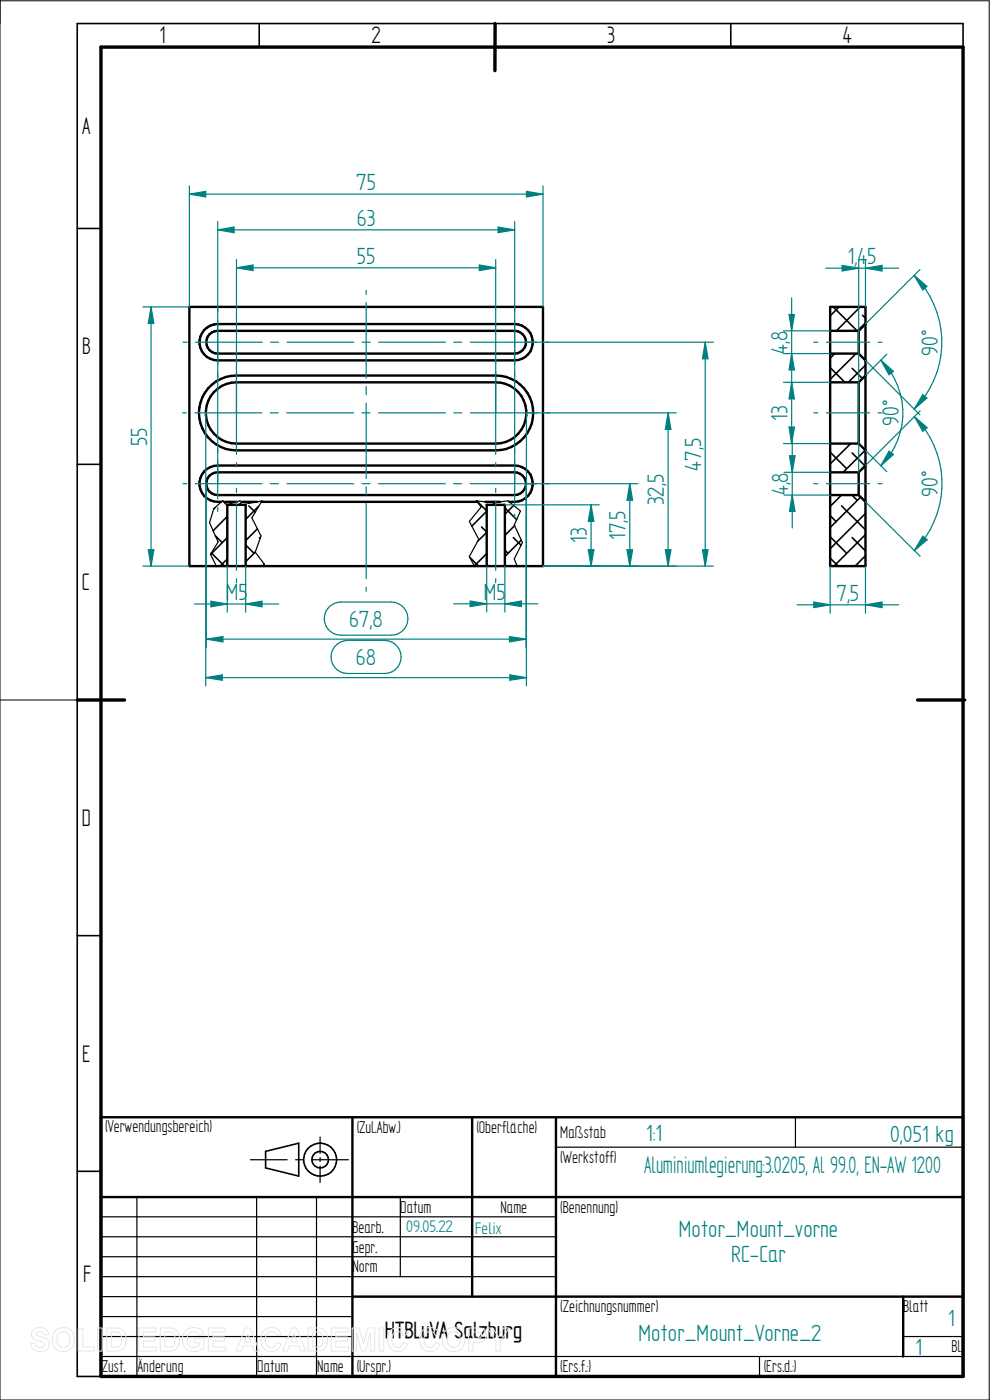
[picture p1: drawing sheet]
<svg xmlns="http://www.w3.org/2000/svg" width="210mm" height="297mm" viewBox="0 0 210 297" stroke-linecap="round" stroke-linejoin="round" font-family="sans-serif">
<path d="M0 0v297h209.8v-296.8h-209.8M0 148.5h16.4" fill="none" stroke="#000" stroke-width=".21"/>
<g fill="none" stroke="#000" stroke-width=".34">
<path d="M55 5v5M105 5v5M155 5v5M204.3 10v-5h-187.9v287h5M16.4 48.5h5M176.1 78l3.1 3.1M176.7 65.1l5.1 5.1M177.1 75l-1 1M178 65.1l-1.9 1.9M180.8 78.1l2.2 2.2M181.6 75l-5.5 5.5M182.1 75l1.5 1.5"/>
<path d="M182.5 65.1l-5.1 5.1M183 66.9l.6 .6M183.6 68.5l-1.7 1.7M183.6 77.5l-3.6 3.6M16.4 98.5h5M176.1 95.9l3.5 3.5M180.5 94.1l-4.4 4.3M180.8 96.1l2.7 2.7M183.6 95.5l-4.7 4.7M44.8 117.3l2.8 2.8M45.6 107.7l-.3 .3M45.7 113.7l1.4 1.4"/>
<path d="M47.3 106.3l.9 .9M48.2 109.6l-3 3M48.2 114l-3.5 3.6M48.2 118.6l-1.5 1.5M51.4 106.4l-.7 .7M52.1 115.6l1.7 1.7M52.8 107.3l1.3 1.4M54.1 117.1l-2 2.1M54.6 112.2l-2.5 2.5M54.9 107.4l-2.8 2.8M55 114l.2 .2M56 119.7l-.3 .4"/>
<path d="M99.7 118.2l1.8 1.9M101.1 106.3l2.2 2.1M102.2 111.8l1.1 1.1M103.3 108.5l-3.2 3.1M103.3 112.9l-2 2M103.3 117.4l-2.7 2.7M105.1 106.6l-.5 .5M107.1 107.7l2.5 2.5M107.1 116.7l.6 .6M108.9 114l1.6 1.7M109 107.2l-1.9 1.9M109.2 111.5l-2.1 2.1"/>
<path d="M109.6 120v.1M110.6 114.6l-3.5 3.5M176.1 109.4l1.3 1.3M176.1 113.9l3.5 3.4M176.2 118.5l1.6 1.6M178.5 105l-2.4 2.4M178.5 107.3l5.1 5.1M180.7 105l1.1 1.1M180.8 114l2.8 2.9M182.6 105.5l-6.5 6.4M183.6 108.9l-7.5 7.5M183.6 113.4l-6.7 6.7"/>
<path d="M183.6 117.9l-2.2 2.2M16.4 148.5h5M16.4 198.5h5M16.4 248.5h5M56.3 244.3l7.1-1.8v7l-7.1-1.7z"/>
<circle cx="67.9" cy="246" r="3.5"/>
<circle cx="67.9" cy="246" r="1.76"/>
</g>
<path d="M21.4 10h182.9v282h-182.9zM105 5v10M16.4 148.5h10M194.6 148.5h10" fill="none" stroke="#000" stroke-width=".72"/>
<g fill="none" stroke="#000" stroke-width=".51">
<path d="M40.2 65.1h75v55h-75zM43.3 70a4 4 0 0 1 2.9-1.3h63a3.9 3.9 0 0 1 3.8 3.9 3.9 3.9 0 0 1-3.8 3.9h-63a3.9 3.9 0 0 1-3.6-2.3 3.9 3.9 0 0 1 .7-4.2zM44.4 70.9l1.2-.6 .6-.1h63a2.41 2.41 0 0 1 2.4 2.4 2.41 2.41 0 0 1-2.4 2.4h-63a2.41 2.41 0 0 1-2.3-1.5 2.41 2.41 0 0 1 .5-2.6zM176.1 70.2h6.1M176.1 75h6.1M176.1 65.1h7.5v55h-7.5zM182.2 70.2v4.8M182.2 75l1.4 1.5M183.6 79.7l-1.4 1.4M183.6 68.7l-1.4 1.5M44.2 82.4a8.1 8.1 0 0 1 6-2.7h55a7.9 7.9 0 0 1 7.9 7.9 7.9 7.9 0 0 1-7.9 7.9h-55a8 8 0 0 1-7.3-4.6 8 8 0 0 1 1.3-8.5zM45.4 83.2a6.4 6.4 0 0 1 4.8-2.1h55a6.5 6.5 0 0 1 6.5 6.5 6.5 6.5 0 0 1-6.5 6.5h-55a6.5 6.5 0 0 1-6-3.9 6.5 6.5 0 0 1 1.2-7z"/>
<path d="M176.1 81.1h6.1M176.1 94.1h6.1M182.2 81.1v13M182.2 94.1l1.4 1.4M183.6 98.8l-1.4 1.4M44.4 100.9l1.2-.6 .6-.1h63a2.41 2.41 0 0 1 2.4 2.4 2.41 2.41 0 0 1-2.4 2.4h-63a2.41 2.41 0 0 1-2.3-1.4 2.41 2.41 0 0 1 .5-2.7zM46.9 106.5a3.9 3.9 0 0 1-4.6-3.5 3.9 3.9 0 0 1 3.9-4.2h63a3.9 3.9 0 0 1 3.8 3.8 3.9 3.9 0 0 1-3.8 3.9h-1.2M47.8 106.5h2.4M51.6 106.5h3M55.5 106.5h45.7M103 106.5h3M176.1 100.2h6.1"/>
<path d="M176.1 105h6.1M182.2 100.2v4.8M182.2 105l1.4 1.5M48.2 120.1v-13h3.9v13M103.3 120.1v-13h3.8v13M21.4 237h182.9v55h-182.9zM74.8 237v55M100.2 237v38.1M117.9 237v55M21.4 254h182.9M74.8 275.1h129.5M191.6 275.1v12.7"/>
</g>
<g fill="none" stroke="#000" stroke-width=".25">
<path d="M45.9 120.1l-1.2-2.5 1.6-2.6-1.9-4.1 .9-3 1.9-1.6 1.8 .5 1.9-.5 1.8 .5 2.9-.5-2.2 3.6 2 3.8-1.3 3.4 2 2.6-.2 .4M100.6 120.1l-1-2 2-3.7-2-3.8 2.5-3-1.1-1.3a15 15 0 0 0 6.8 0l2.6 2.1-1.3 3 1.7 3.7-1.7 3.5 .6 1.5M168.7 237v6.4M21.4 258.1h96.5M29 254v38M53.1 246h7.8M54.4 254v38M62.7 246h1.7M66.2 246h7.7M67.1 254v38M67.9 241.2v3.5M67.9 245.6v.8"/>
<path d="M67.9 247.4v3.5M84.9 254v16.8M117.9 243.4h86.4M21.4 270.8h96.5M21.4 266.6h96.5M21.4 262.4h96.5M21.4 275.1h53.4M21.4 279.3h53.4M21.4 287.8h182.9M21.4 283.5h53.4M161.1 287.8v4.2M191.6 283.5h12.7"/>
</g>
<circle cx="52.1" cy="120.1" r=".17" fill="#000"/>
<path d="M48.2 120.1v9.8M52.1 120.1v9.8M52.1 128.1l3.5-.5v1.1z" fill="none" stroke="#008080" stroke-width=".25"/>
<path d="M52.1 128.1l3.5-.5v1.1z" fill="#008080"/>
<path d="M44.7 127.6l3.5 .5-3.5 .6z" fill="none" stroke="#008080" stroke-width=".25"/>
<path d="M44.7 127.6l3.5 .5-3.5 .6z" fill="#008080"/>
<path d="M41.2 128.1h17.9M103.3 120.1v9.7M107.1 120.1v9.7M107.1 128.1l3.5-.6v1.2z" fill="none" stroke="#008080" stroke-width=".25"/>
<path d="M107.1 128.1l3.5-.6v1.2z" fill="#008080"/>
<path d="M99.7 127.5l3.6 .6-3.6 .6z" fill="none" stroke="#008080" stroke-width=".25"/>
<path d="M99.7 127.5l3.6 .6-3.6 .6z" fill="#008080"/>
<path d="M107.1 107.1h20M124.8 116.6h1.2l-.6 3.5zM96.2 128.1h17.9M115.2 120.1h11.9" fill="none" stroke="#008080" stroke-width=".25"/>
<path d="M124.8 116.6h1.2l-.6 3.5z" fill="#008080"/>
<path d="M125.4 107.1l.6 3.5h-1.2z" fill="none" stroke="#008080" stroke-width=".25"/>
<path d="M125.4 107.1l.6 3.5h-1.2z" fill="#008080"/>
<path d="M111.6 102.6h23.7M125.4 107.1v13M133 116.6h1.2l-.6 3.5zM115.2 120.1h20.1" fill="none" stroke="#008080" stroke-width=".25"/>
<path d="M133 116.6h1.2l-.6 3.5z" fill="#008080"/>
<path d="M133.6 102.6l.6 3.5h-1.2z" fill="none" stroke="#008080" stroke-width=".25"/>
<path d="M133.6 102.6l.6 3.5h-1.2z" fill="#008080"/>
<path d="M111.7 87.6h31.8M133.6 102.6v17.5M141.1 116.6h1.2l-.6 3.5zM115.2 120.1h28.3" fill="none" stroke="#008080" stroke-width=".25"/>
<path d="M141.1 116.6h1.2l-.6 3.5z" fill="#008080"/>
<path d="M141.7 87.6l.6 3.5h-1.2z" fill="none" stroke="#008080" stroke-width=".25"/>
<path d="M141.7 87.6l.6 3.5h-1.2z" fill="#008080"/>
<path d="M111.6 72.6h39.7M141.7 87.6v32.5M149 116.6h1.2l-.6 3.5zM115.2 120.1h36.1" fill="none" stroke="#008080" stroke-width=".25"/>
<path d="M149 116.6h1.2l-.6 3.5z" fill="#008080"/>
<path d="M149.6 72.6l.6 3.5h-1.2z" fill="none" stroke="#008080" stroke-width=".25"/>
<path d="M149.6 72.6l.6 3.5h-1.2z" fill="#008080"/>
<path d="M30.3 65.1h9.9M32 65.1l.6 3.5h-1.1zM149.6 72.6v47.5M30.3 120.1h9.9" fill="none" stroke="#008080" stroke-width=".25"/>
<path d="M32 65.1l.6 3.5h-1.1z" fill="#008080"/>
<path d="M31.5 116.6h1.1l-.6 3.5z" fill="none" stroke="#008080" stroke-width=".25"/>
<path d="M31.5 116.6h1.1l-.6 3.5z" fill="#008080"/>
<path d="M182.2 55.2v45M183.6 55.2v9.9M183.6 56.9l3.5-.6v1.2zM32 65.1v55" fill="none" stroke="#008080" stroke-width=".25"/>
<path d="M183.6 56.9l3.5-.6v1.2z" fill="#008080"/>
<path d="M178.6 56.3l3.6 .6-3.6 .6z" fill="none" stroke="#008080" stroke-width=".25"/>
<path d="M178.6 56.3l3.6 .6-3.6 .6z" fill="#008080"/>
<path d="M175.2 56.9h15.4M188.1 75.1l-4.5 4.6M183.6 95.5l4.5 4.6M188.6 95.7l.9 .7-2.6 2.4z" fill="none" stroke="#008080" stroke-width=".25"/>
<path d="M188.6 95.7l.9 .7-2.6 2.4z" fill="#008080"/>
<path d="M186.9 76.4l2.6 2.4-.9 .7z" fill="none" stroke="#008080" stroke-width=".25"/>
<path d="M186.9 76.4l2.6 2.4-.9 .7z" fill="#008080"/>
<path d="M195.2 57.2l-11.6 11.5M183.6 76.5l11.6 11.5M186.9 76.4a15.7 15.7 0 0 1 0 22.4M195.7 83.7l.9 .8-2.7 2.3z" fill="none" stroke="#008080" stroke-width=".25"/>
<path d="M195.7 83.7l.9 .8-2.7 2.3z" fill="#008080"/>
<path d="M193.9 58.4l2.7 2.3-.9 .8z" fill="none" stroke="#008080" stroke-width=".25"/>
<path d="M193.9 58.4l2.7 2.3-.9 .8z" fill="#008080"/>
<path d="M193.9 58.4a20.1 20.1 0 0 1 0 28.4M195.2 87.2l-11.6 11.6M183.6 106.5l11.6 11.5M195.7 113.7l1 .8-2.7 2.3z" fill="none" stroke="#008080" stroke-width=".25"/>
<path d="M195.7 113.7l1 .8-2.7 2.3z" fill="#008080"/>
<path d="M194 88.4l2.7 2.3-1 .8z" fill="none" stroke="#008080" stroke-width=".25"/>
<path d="M194 88.4l2.7 2.3-1 .8z" fill="#008080"/>
<path d="M166.2 70.2h9.9M166.2 75h9.9M167.4 66.7h1.1l-.6 3.5zM194 88.4a20.1 20.1 0 0 1 0 28.4" fill="none" stroke="#008080" stroke-width=".25"/>
<path d="M167.4 66.7h1.1l-.6 3.5z" fill="#008080"/>
<path d="M167.9 75l.6 3.5h-1.1z" fill="none" stroke="#008080" stroke-width=".25"/>
<path d="M167.9 75l.6 3.5h-1.1z" fill="#008080"/>
<path d="M167.9 63.2v18.8M166.2 81.1h9.9M166.2 94.1h9.9M167.9 81.1l.6 3.5h-1.1z" fill="none" stroke="#008080" stroke-width=".25"/>
<path d="M167.9 81.1l.6 3.5h-1.1z" fill="#008080"/>
<path d="M167.4 90.6h1.1l-.6 3.5z" fill="none" stroke="#008080" stroke-width=".25"/>
<path d="M167.4 90.6h1.1l-.6 3.5z" fill="#008080"/>
<path d="M167.5 96.7h1.2l-.6 3.5zM167.9 81.1v13M166.3 100.2h9.8M166.3 105h9.8" fill="none" stroke="#008080" stroke-width=".25"/>
<path d="M167.5 96.7h1.2l-.6 3.5z" fill="#008080"/>
<path d="M168.1 105l.6 3.5h-1.2z" fill="none" stroke="#008080" stroke-width=".25"/>
<path d="M168.1 105l.6 3.5h-1.2z" fill="#008080"/>
<path d="M40.2 39.5v25.6M115.2 39.5v25.6M40.2 41.2l3.4-.6v1.2zM168.1 93.2v18.8" fill="none" stroke="#008080" stroke-width=".25"/>
<path d="M40.2 41.2l3.4-.6v1.2z" fill="#008080"/>
<path d="M111.7 40.6l3.5 .6-3.5 .6z" fill="none" stroke="#008080" stroke-width=".25"/>
<path d="M111.7 40.6l3.5 .6-3.5 .6z" fill="#008080"/>
<path d="M40.2 41.2h75M46.2 47v55.6M46.2 48.8l3.5-.6v1.2zM109.2 47v55.6" fill="none" stroke="#008080" stroke-width=".25"/>
<path d="M46.2 48.8l3.5-.6v1.2z" fill="#008080"/>
<path d="M105.7 48.2l3.5 .6-3.5 .6z" fill="none" stroke="#008080" stroke-width=".25"/>
<path d="M105.7 48.2l3.5 .6-3.5 .6z" fill="#008080"/>
<path d="M46.2 48.8h63M50.2 55.1v32.5M50.2 56.8l3.5-.6v1.2zM105.2 55.1v32.5" fill="none" stroke="#008080" stroke-width=".25"/>
<path d="M50.2 56.8l3.5-.6v1.2z" fill="#008080"/>
<path d="M101.7 56.2l3.5 .6-3.5 .6z" fill="none" stroke="#008080" stroke-width=".25"/>
<path d="M101.7 56.2l3.5 .6-3.5 .6z" fill="#008080"/>
<path d="M50.2 56.8h55M176.1 120.1v10M183.6 120.1v10M183.6 128.3l3.5-.6v1.2z" fill="none" stroke="#008080" stroke-width=".25"/>
<path d="M183.6 128.3l3.5-.6v1.2z" fill="#008080"/>
<path d="M172.6 127.7l3.5 .6-3.5 .6z" fill="none" stroke="#008080" stroke-width=".25"/>
<path d="M172.6 127.7l3.5 .6-3.5 .6z" fill="#008080"/>
<path d="M43.8 102.6v34.8M111.6 102.6v34.8M43.8 135.6l3.5-.6v1.2zM70.1 128.5l1.4-.7 .8-.1h10.8a3.5 3.5 0 0 1 3.4 3.5 3.5 3.5 0 0 1-3.4 3.5h-10.8a3.5 3.5 0 0 1-3.3-2.3 3.5 3.5 0 0 1 1.1-3.9zM169.1 128.3h21.5" fill="none" stroke="#008080" stroke-width=".25"/>
<path d="M43.8 135.6l3.5-.6v1.2z" fill="#008080"/>
<path d="M108.1 135l3.5 .6-3.5 .6z" fill="none" stroke="#008080" stroke-width=".25"/>
<path d="M108.1 135l3.5 .6-3.5 .6z" fill="#008080"/>
<path d="M43.6 87.6v57.9M111.7 87.6v57.9M43.8 135.6h67.8M71.5 136.7l.7-.5 1.5-.4h7.9a3.5 3.5 0 0 1 3.5 3.6 3.5 3.5 0 0 1-3.5 3.5h-7.9a3.5 3.5 0 0 1-3.3-2.4 3.5 3.5 0 0 1 1.1-3.8zM43.6 143.8l3.6-.6v1.1z" fill="none" stroke="#008080" stroke-width=".25"/>
<path d="M43.6 143.8l3.6-.6v1.1z" fill="#008080"/>
<path d="M108.2 143.2l3.5 .6-3.5 .5z" fill="none" stroke="#008080" stroke-width=".25"/>
<path d="M108.2 143.2l3.5 .6-3.5 .5z" fill="#008080"/>
<g fill="none" stroke="#008080" stroke-width=".25">
<path d="M38.8 72.6h.9M41.5 72.6h14.1M46.2 65.2v.9M46.2 67.9v9.4M46.2 79.1v.9M50.2 76.2v.8M50.2 78.8v17.6M57.4 72.6h1.7M60.9 72.6h14.2M76.8 72.6h1.7M77.7 61.6v.8M77.7 64.2v16"/>
<path d="M80.3 72.6h14.2M96.3 72.6h1.7M99.8 72.6h14.1M105.2 76.2v.8M105.2 78.8v17.6M109.2 65.2v.9M109.2 67.9v9.4M109.2 79.1v.9M115.7 72.6h.8M172.6 72.6h.9M175.3 72.6h9.2M186.3 72.6h.8"/>
<path d="M38.7 87.6h.8M41.4 87.6h14.1M46.2 95.2v.9M46.2 97.9v7.9M50.2 98.2v.9M57.3 87.6h1.7M60.8 87.6h14.2M76.8 87.6h1.7M77.7 82v1.7M77.7 85.5v16M80.3 87.6h14.2M96.3 87.6h1.7"/>
<path d="M99.8 87.6h14.2M105.2 98.2v.9M109.2 95.2v.9M109.2 97.9v9.4M115.7 87.6h.9M172.6 87.6h.9M175.3 87.6h9.2M186.3 87.6h.8M38.8 102.6h.9M41.4 102.6h14.2M46.2 107.7v.8M50.2 103.6v.9"/>
<path d="M50.2 106.3v14.7M57.4 102.6h1.7M60.9 102.6h14.1M76.8 102.6h1.7M77.7 103.3v1.7M77.7 106.8v16M80.3 102.6h14.1M96.2 102.6h1.7M99.7 102.6h14.1M105.2 103.6v.9M105.2 106.3v14.7M109.2 109.1v.8"/>
<path d="M115.7 102.6h.8M172.6 102.6h.9M175.3 102.6h9.2M186.3 102.6h.8M50.2 122.8v.8M77.7 124.6v.8M105.2 122.8v.8M43.6 143.8h68.1"/>
</g>
<g fill="none" stroke="#e6e6e6" stroke-width=".21">
<path d="M7.1 282.1a2.02 2.02 0 0 1 3.1 .7l.1 .4h-.9a.9 .9 0 0 0-.8-.7 .9 .9 0 0 0-.9 .5l.1 .3 .5 .2a2.15 2.15 0 0 1 2.1 1.4 1.72 1.72 0 0 1-2.3 1.8l-.7-.2-.7-.7-.2-.8 1-.1a1.06 1.06 0 0 0 .9 1 1.06 1.06 0 0 0 1.1-.7 1.66 1.66 0 0 0-1.6-.8 1.37 1.37 0 0 1-.8-2.3zM11.8 282.3a2.46 2.46 0 0 1 3.1-.2 2.46 2.46 0 0 1 .8 3 2.4 2.4 0 0 1-3.1 1.5 2.4 2.4 0 0 1-1.5-3.1l.2-.5zM12.4 282.9a1.39 1.39 0 0 1 1.7-.3 1.39 1.39 0 0 1 .7 1.6 1.41 1.41 0 0 1-1.4 1.7 1.41 1.41 0 0 1-1.3-1.7l.1-.8zM16.6 281.8h1v4h2.4v.8h-3.4zM20.7 281.7h1v4.9h-1zM22.6 281.7h1.9a2.2 2.2 0 0 1 2.2 2.8 2.02 2.02 0 0 1-2.2 2.1h-1.9zM23.6 282.6a1.8 1.8 0 0 1 2 .5 2.09 2.09 0 0 1-.4 2.6l-1.6 .1zM29.5 281.7h3.6v.9h-2.7v1h2.5v.9h-2.5v1.3h2.7v.8h-3.6zM34 281.7h1.8a2.2 2.2 0 0 1 2.3 2.8 2.02 2.02 0 0 1-2.2 2.1h-1.9zM35 282.6a1.8 1.8 0 0 1 1.9 .5 2.09 2.09 0 0 1-.4 2.6l-1.5 .1zM39.4 282.3a2.33 2.33 0 0 1 3.8 .8l-1 .2a1.37 1.37 0 0 0-1.6-.7 1.37 1.37 0 0 0-.9 1.5 1.56 1.56 0 0 0 .8 1.6 1.56 1.56 0 0 0 1.8-.2v-.6h-1.2v-.9h2.2v2a2.65 2.65 0 0 1-3.1 .5 2.65 2.65 0 0 1-1.5-2.7l.3-1zM44.2 281.7h3.6v.9h-2.6v1h2.4v.9h-2.4v1.3h2.7v.8h-3.7z"/>
<path d="M52 281.7h1.1l1.9 4.9h-1l-.4-1.1h-2l-.4 1.1h-1.1zM52.6 282.9l.6 1.8h-1.3zM56 282.3a2.12 2.12 0 0 1 3.6 .8l-1 .2a1.24 1.24 0 0 0-1.6-.7 1.24 1.24 0 0 0-.7 1.6 1.28 1.28 0 0 0 .4 1.4 1.28 1.28 0 0 0 1.6 0l.4-.8 .9 .3a2.19 2.19 0 0 1-2.5 1.6 2.19 2.19 0 0 1-1.8-2.5l.1-.9zM61.9 281.7h1l2 4.9h-1.1l-.4-1.1h-2l-.4 1.1h-1.1zM62.4 282.9l.7 1.8h-1.4zM65.4 281.7h1.8a2.2 2.2 0 0 1 2.3 2.8 2.02 2.02 0 0 1-2.3 2.1h-1.8zM66.3 282.6a1.8 1.8 0 0 1 2 .5 2.09 2.09 0 0 1-.4 2.6l-1.6 .1zM70.3 281.7h3.6v.9h-2.7v1h2.5v.9h-2.5v1.3h2.8v.8h-3.7zM74.7 281.7h1.5l.9 3.4 .9-3.4h1.5v4.9h-.9l-.1-3.8-.9 3.8h-1l-.9-3.8-.1 3.8h-.9zM80.4 281.7h1v4.9h-1zM82.8 282.3a2.12 2.12 0 0 1 3.6 .8l-.9 .2a1.24 1.24 0 0 0-1.6-.7 1.24 1.24 0 0 0-.8 1.6 1.28 1.28 0 0 0 .5 1.4 1.28 1.28 0 0 0 1.5 0l.4-.8 .9 .3a2.19 2.19 0 0 1-2.5 1.6 2.19 2.19 0 0 1-1.7-2.5l.1-.9zM89.6 282.3a2.12 2.12 0 0 1 3.6 .8l-.9 .2a1.24 1.24 0 0 0-1.6-.7 1.24 1.24 0 0 0-.7 1.6 1.28 1.28 0 0 0 .4 1.4 1.28 1.28 0 0 0 1.5 0l.4-.8 1 .3a2.19 2.19 0 0 1-2.6 1.6 2.19 2.19 0 0 1-1.7-2.5l.1-.9z"/>
<path d="M94.6 282.3a2.46 2.46 0 0 1 3.1-.2 2.46 2.46 0 0 1 .8 3 2.4 2.4 0 0 1-3.1 1.5 2.4 2.4 0 0 1-1.4-3.1l.1-.5zM95.2 282.9a1.39 1.39 0 0 1 1.7-.3 1.39 1.39 0 0 1 .7 1.6 1.41 1.41 0 0 1-1.3 1.7 1.41 1.41 0 0 1-1.4-1.7l.1-.8zM99.4 281.7h1.6a1.61 1.61 0 0 1 2.1 1.5 1.62 1.62 0 0 1-2.1 1.6h-.6v1.8h-1zM100.4 282.6a1.62 1.62 0 0 1 1.7 .3 .7 .7 0 0 1-.1 .8 .7 .7 0 0 1-.7 .2h-.9zM103.4 281.7h1.1l1.2 2 1.1-2h1.2l-1.8 2.9v2h-1v-2z"/>
</g>
<g font-size="5.7">
<text x="33.8" y="9.2">1</text>
<text x="78.8" y="9.2">2</text>
<text x="128.8" y="9.2">3</text>
<text x="178.8" y="9.2">4</text>
<text x="17.4" y="28.4">A</text>
<text x="17.4" y="75.2">B</text>
<text x="17.4" y="125.2">C</text>
<text x="17.4" y="175.2">D</text>
<text x="17.4" y="225.2">E</text>
<text x="17.6" y="271.9">F</text>
</g>
<text font-size="5.7" fill="#008080" x="136.7" y="248.7">Aluminiumlegierung:3.0205, Al 99.0, EN-AW 1200</text>
<g font-size="5.6" fill="#008080">
<text x="75.6" y="40.3">75</text>
<text x="75.7" y="47.9">63</text>
<text x="75.7" y="55.9">55</text>
<text x="179.8" y="56">1,45</text>
<text x="167.1" y="75.1" transform="rotate(-90 167.1 75.1)">4,8</text>
<text x="198.9" y="75.4" transform="rotate(-90 198.9 75.4)">90°</text>
<text x="167.1" y="89.2" transform="rotate(-90 167.1 89.2)">13</text>
<text x="31.2" y="94.6" transform="rotate(-90 31.2 94.6)">55</text>
<text x="190.7" y="90.4" transform="rotate(-90 190.7 90.4)">90°</text>
<text x="148.7" y="99.8" transform="rotate(-90 148.7 99.8)">47,5</text>
<text x="140.8" y="107.1" transform="rotate(-90 140.8 107.1)">32,5</text>
<text x="167.2" y="105.1" transform="rotate(-90 167.2 105.1)">4,8</text>
<text x="199" y="105.5" transform="rotate(-90 199 105.5)">90°</text>
<text x="124.5" y="115.2" transform="rotate(-90 124.5 115.2)">13</text>
<text x="132.7" y="114.5" transform="rotate(-90 132.7 114.5)">17,5</text>
<text x="47.9" y="127.3">M5</text>
<text x="102.7" y="127.2">M5</text>
<text x="177.5" y="127.5">7,5</text>
<text x="74" y="133">67,8</text>
<text x="75.5" y="141.1">68</text>
<text x="137.1" y="242">1:1</text>
<text x="188.8" y="242.2">0,051 kg</text>
<text x="144" y="262.4">Motor_Mount_vorne</text>
<text x="155.1" y="267.6">RC-Car</text>
<text x="201.2" y="281.3">1</text>
<text x="135.5" y="284.6">Motor_Mount_Vorne_2</text>
<text x="194.2" y="287.4">1</text>
</g>
<text font-size="5.5" x="81.6" y="283.8">HTBLuVA Salzburg</text>
<g font-size="4.1">
<text x="22.3" y="240.2">(Verwendungsbereich)</text>
<text x="75.7" y="240.4">(Zul.Abw.)</text>
<text x="101.1" y="240.4">(Oberfläche)</text>
<text x="118.8" y="241.4">Maßstab</text>
<text x="118.8" y="246.7">(Werkstoff)</text>
<text x="84.9" y="257.3">Datum</text>
<text x="106.2" y="257.3">Name</text>
<text x="118.8" y="257.3">(Benennung)</text>
<text x="74.8" y="261.5">Bearb.</text>
<text x="74.8" y="265.7">Gepr.</text>
<text x="74.8" y="270">Norm</text>
<text x="118.8" y="278.4">(Zeichnungsnummer)</text>
<text x="191.6" y="278.4">Blatt</text>
<text x="201.8" y="286.9">Bl.</text>
<text x="21.6" y="291.1">Zust.</text>
<text x="29.2" y="291.1">Änderung</text>
<text x="54.6" y="291.1">Datum</text>
<text x="67.3" y="291.1">Name</text>
<text x="75.7" y="291.1">(Urspr.)</text>
<text x="118.8" y="291.1">(Ers.f.:)</text>
<text x="162" y="291.1">(Ers.d.:)</text>
</g>
<g font-size="4" fill="#008080">
<text x="86.2" y="261.5">09.05.22</text>
<text x="100.8" y="261.7">Felix</text>
</g>
</svg>
